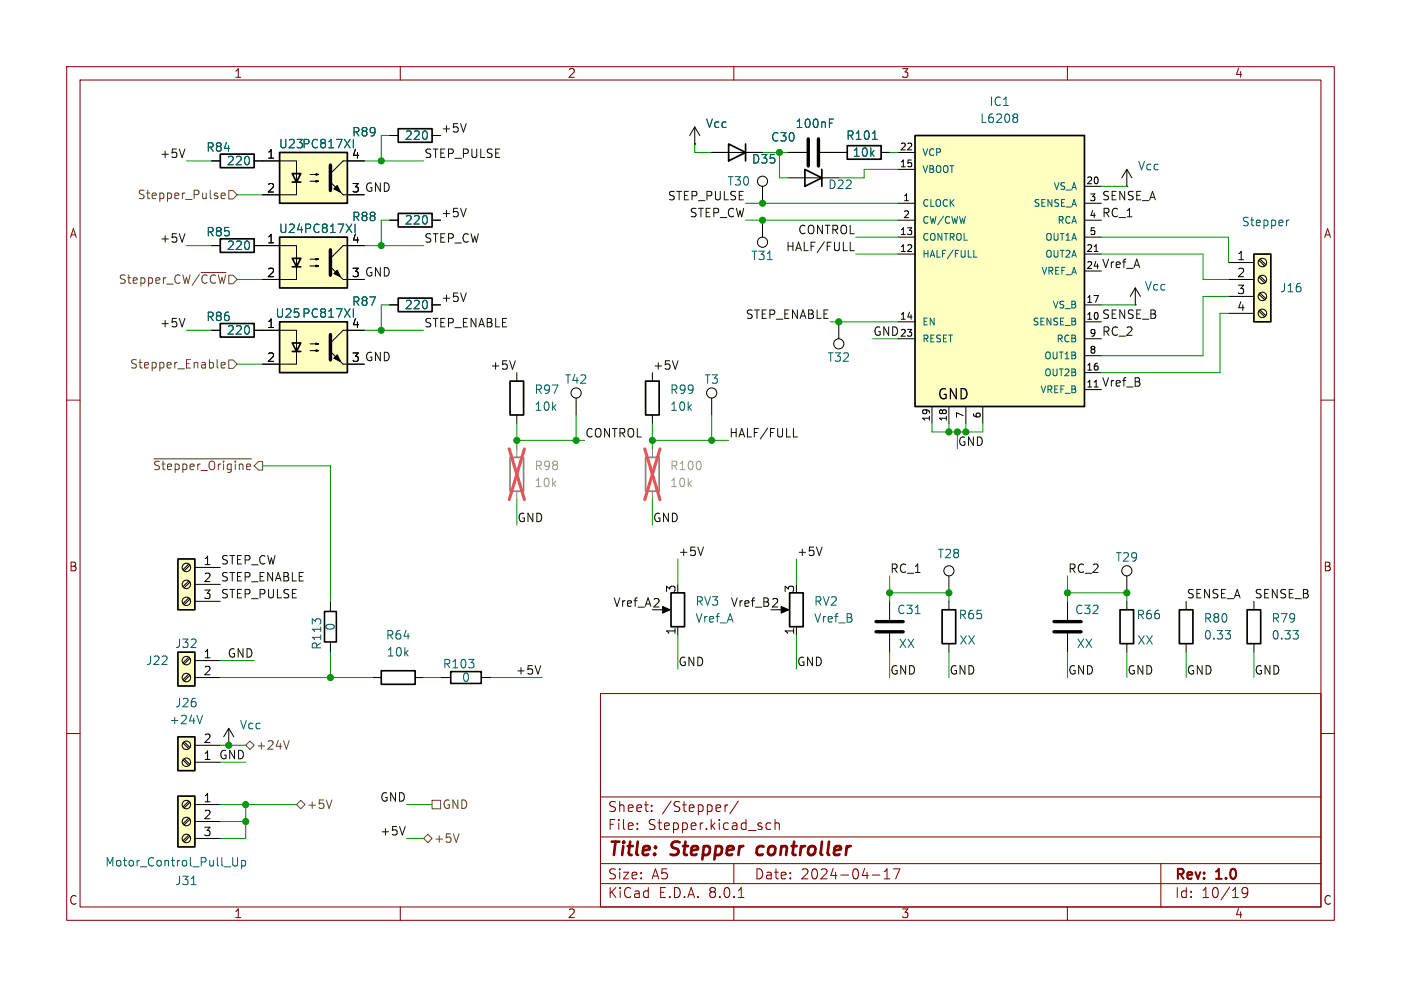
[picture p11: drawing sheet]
<svg xmlns="http://www.w3.org/2000/svg" width="210mm" height="148mm" viewBox="0 0 210 148" stroke-linecap="round" stroke-linejoin="round" font-family="sans-serif">
<g fill="none" stroke="#840000" stroke-width=".15">
<path d="M10 10h190v128h-190zM12 12h186v124h-186zM60 10v2M110 10v2M160 10v2M10 60h2M198 60h2M10 110h2M90 104h108v32h-108zM90 119.5h108M198 110h2M60 136v2"/>
<path d="M90 132.5h108M90 129.5h108M90 125.5h108M95.5 124.2v.2M95.5 123.5v.1M97.7 121.5v.2M97.7 120.8v.1M108.7 120.7v1M109.1 120.7l-.3 .1-.1 .2M110 136v2M110 129.5v3M110.7 120.1l-1.3 1.9"/>
<path d="M110.7 134.6h.8M114.8 124.1l.3 .3 .4-.1M115.5 123.5l-.4-.1-.3 .3M116.2 123.5a.37 .37 0 0 1 .6 .1v.8M116.2 122.9v1.5M130.8 131.2h1.1M132.5 131.8h.9M132.5 130.7l.5-.4v1.5M133.9 130.3h1l-.6 1.5M160 136v2M174 129.5v6.5M187 133.7l-.2 .3-.5-.1-.1-.2v-.3l.1-.2 .5-.1 .2 .1a.99 .99 0 0 1-.4 1.4h-.3"/>
</g>
<path d="M113.6 127.1l-.2 .7 .3 .4" fill="none" stroke="#840000" stroke-width=".4"/>
<g fill="none" stroke="#000" stroke-width=".15">
<path d="M106.7 59.7v2.5"/>
<circle cx="106.7" cy="58.9" r=".76"/>
</g>
<path d="M41.9 48.3h10.2v7.6h-10.2z" fill="#ffffc2"/>
<path d="M33 35.8h5.1v2h-5.1zM41.9 48.3h10.2v7.6h-10.2zM43.8 51.4h1.3l-.7 1.3zM43.8 52.7h1.3" fill="none" stroke="#000" stroke-width=".25"/>
<path d="M31.7 36.8h1.3M38.1 36.8h1.3M39.4 49.5h5v5.1h-5M46.5 52.6h1.3l-.4 .1v-.2l.4 .1M46.5 51.6h1.3l-.4 .1v-.3l.4 .2M51.4 54.6h3.2M54.6 49.5h-3.2l-1.9 1.9" fill="none" stroke="#000" stroke-width=".15"/>
<path d="M50 53.7l.5-.5 .6 1zM49.5 52.7l1.9 1.9z" fill="#000" stroke="#000" stroke-width=".15"/>
<path d="M49.5 50.2v3.8" fill="none" stroke="#000" stroke-width=".51"/>
<path d="M53 46.3v1.3" fill="none" stroke="#006464" stroke-width=".15"/>
<path d="M41.9 22.9h10.2v7.6h-10.2z" fill="#ffffc2"/>
<g fill="none" stroke="#000" stroke-width=".25">
<path d="M59.7 19.3h5.1v2h-5.1zM33 23.1h5.1v2h-5.1zM41.9 22.9h10.2v7.6h-10.2zM43.8 26h1.3l-.7 1.3zM43.8 27.3h1.3M109.2 21.6l2.6 1.3-2.6 1.2zM111.8 21.6v2.5M120.6 25.4l2.6 1.3-2.6 1.2zM123.2 25.4v2.5M127 21.8h5.1v2.1h-5.1zM96.8 57.2h2v5h-2zM100.6 88.9h2v5.1h-2z"/>
<path d="M118.4 88.9h2v5.1h-2z"/>
</g>
<g fill="none" stroke="#000" stroke-width=".15">
<path d="M104.1 19.1l-.7 1.2M104.1 19.1v2.5M104.1 19.1l.8 1.2M31.7 24.1h1.3M38.1 24.1h6.3v5.1h-5M46.5 27.2h1.3l-.4 .1v-.2l.4 .1M46.5 26.2h1.3l-.4 .1v-.3l.4 .2M51.4 29.2h3.2M54.6 24.1h-3.2l-1.9 1.9M58.4 20.3h1.3M64.8 20.3h1.2M104.1 21.6h.1"/>
<path d="M106.7 22.9h7.6M114.3 27.9v2.6M114.3 33v2.6M118.1 26.7h7.6M125.7 22.9h1.3M132.1 22.9h1.2M97.8 55.9v1.3M125.7 48.3v2.5M97.8 62.2v1.3M99.1 91.4h1M101.6 94v1.3M116.8 91.4h1.1"/>
<path d="M119.4 94v1.3"/>
<circle cx="114.3" cy="36.3" r=".76"/>
<circle cx="114.3" cy="27.2" r=".76"/>
<circle cx="125.7" cy="51.6" r=".76"/>
</g>
<path d="M50 28.3l.5-.5 .6 1zM49.5 27.3l1.9 1.9zM99.3 90.9l1.2 .5-1.2 .5zM117.1 90.9l1.1 .5-1.1 .5z" fill="#000" stroke="#000" stroke-width=".15"/>
<path d="M49.5 24.8v3.8" fill="none" stroke="#000" stroke-width=".51"/>
<path d="M53 20.9v1.3M130.8 20.9h.7" fill="none" stroke="#006464" stroke-width=".15"/>
<path d="M96.8 68.6h2v5.1h-2z" fill="none" stroke="#808080" stroke-width=".25"/>
<path d="M97.8 67.3v1.3M97.8 73.7v1.2" fill="none" stroke="#808080" stroke-width=".15"/>
<path d="M96.6 67.3l2.3 7.6M98.9 67.3l-2.3 7.6" fill="none" stroke="#e65255" stroke-width=".46"/>
<path d="M137.2 20.3h25.4v40.7h-25.4z" fill="#ffffc2"/>
<path d="M137.2 20.3h25.4v40.7h-25.4z" fill="none" stroke="#000" stroke-width=".25"/>
<g fill="none" stroke="#000" stroke-width=".15">
<path d="M118.1 22.9h2.8M122.9 22.9h2.8M134.6 30.5h2.6M134.6 38.1h2.6M134.6 35.6h2.6M134.6 25.4h2.6M134.6 33h2.6M134.6 22.9h2.6M162.6 30.5h2.5M162.6 38.1h2.5M162.6 35.6h2.5M162.6 33h2.5"/>
<path d="M162.6 27.9h2.5M164 37.7h.6M168.9 27.9h.1M168.9 25.4l-.8 1.3M168.9 25.4v2.5M168.9 25.4l.8 1.3M134.6 48.3h2.6M134.6 50.8h2.6M162.6 48.3h2.5M162.6 58.4h2.5M162.6 55.9h2.5M162.6 45.7h2.5"/>
<path d="M162.6 50.8h2.5M162.6 40.6h2.5M162.6 53.3h2.5M164 58h.6M170.2 45.7h.1M170.2 43.2l-.8 1.3M170.2 43.2v2.5M170.2 43.2l.7 1.3M139.7 61v2.5M142.2 61v2.5M144.8 61v2.5M147.3 61v2.5"/>
</g>
<path d="M124.3 18.5h.4M124.3 17.9h.6M152.1 17.1h.2l.3 .2-.3 .3M152.1 17.6h.2M152.3 17.6l.3 .3v.2l-.2 .2-.3 .1M146 38.6h.5" fill="none" stroke="#006464" stroke-width=".15"/>
<path d="M121.2 20.8v4.1M122.7 20.8v4.1" fill="none" stroke="#000" stroke-width=".51"/>
<path d="M26.7 110.5h2.5v5.1h-2.5z" fill="#ffffc2"/>
<path d="M141.2 91.4h2.1v5.1h-2.1zM167.9 91.4h2v5.1h-2zM176.8 91.4h2v5.1h-2zM186.9 91.4h2.1v5.1h-2.1zM26.7 110.5h2.5v5.1h-2.5z" fill="none" stroke="#000" stroke-width=".25"/>
<g fill="none" stroke="#000" stroke-width=".15">
<path d="M133.3 90.2v2.8M133.3 95v2.8M142.2 90.2v1.2M142.2 96.5v1.3M160 90.2v2.8M160 95v2.8M168.9 90.2v1.2M168.9 96.5v1.3M177.8 90.2v1.2M177.8 96.5v1.3M188 90.2v1.2M188 96.5v1.3"/>
<path d="M27.4 111.4l.9 .9M27.4 114l.9 .8M27.6 111.3l.9 .8M27.6 113.8l.9 .8M29.2 114.3h3.8M29.2 111.8h3.8"/>
<circle cx="27.9" cy="114.3" r=".63"/>
<circle cx="27.9" cy="111.8" r=".63"/>
</g>
<path d="M137.2 92h.7M183.7 94.6h.7l-.4 .4M184.3 95.1l.1 .2-.1 .5M193.8 94.6h.8l-.4 .4M194.5 95.1l.1 .2-.1 .5M30.4 107.3l-.5 1.2" fill="none" stroke="#006464" stroke-width=".15"/>
<path d="M131.3 94.7h4.1M131.3 93.2h4.1M158 94.7h4.1M158 93.2h4.1" fill="none" stroke="#000" stroke-width=".51"/>
<path d="M26.7 97.8h2.5v5.1h-2.5z" fill="#ffffc2"/>
<path d="M26.7 97.8h2.5v5.1h-2.5z" fill="none" stroke="#000" stroke-width=".25"/>
<g fill="none" stroke="#000" stroke-width=".15">
<path d="M28.3 98.6l-.9 .8M28.5 98.7l-.9 .9M29.2 99.1h3.8M28.3 101.1l-.9 .8M28.5 101.3l-.9 .8M29.2 101.6h3.8"/>
<circle cx="27.9" cy="99.1" r=".63"/>
<circle cx="27.9" cy="101.6" r=".63"/>
</g>
<path d="M26.7 83.8h2.5v7.6h-2.5z" fill="#ffffc2"/>
<path d="M26.7 83.8h2.5v7.6h-2.5z" fill="none" stroke="#000" stroke-width=".25"/>
<g fill="none" stroke="#000" stroke-width=".15">
<path d="M28.3 89.7l-.9 .8M28.3 87.1l-.9 .9M28.3 84.6l-.9 .8M28.5 89.8l-.9 .9M28.5 87.3l-.9 .8M28.5 84.8l-.9 .8M29.2 85.1h3.8M29.2 87.6h3.8M29.2 90.2h3.8M49.5 90.2v1.5M49.5 96.3v1.5"/>
<circle cx="27.9" cy="90.2" r=".63"/>
<circle cx="27.9" cy="87.6" r=".63"/>
<circle cx="27.9" cy="85.1" r=".63"/>
</g>
<path d="M48.6 91.7h1.8v4.6h-1.8z" fill="none" stroke="#000" stroke-width=".24"/>
<path d="M41.9 35.6h10.2v7.6h-10.2z" fill="#ffffc2"/>
<path d="M41.9 35.6h10.2v7.6h-10.2zM43.8 38.7h1.3l-.7 1.3zM43.8 40h1.3" fill="none" stroke="#000" stroke-width=".25"/>
<path d="M39.4 36.8h5v5.1h-5M46.5 39.9h1.3l-.4 .1v-.2l.4 .1M46.5 38.9h1.3l-.4 .1v-.3l.4 .2M54.6 36.8h-3.2l-1.9 1.9M51.4 41.9h3.2M34.3 111.8h.1M34.3 109.2l-.8 1.3M34.3 109.2v2.6M34.3 109.2l.8 1.3" fill="none" stroke="#000" stroke-width=".15"/>
<path d="M50 41l.5-.5 .6 1zM49.5 40l1.9 1.9z" fill="#000" stroke="#000" stroke-width=".15"/>
<path d="M49.5 37.5v3.8" fill="none" stroke="#000" stroke-width=".51"/>
<path d="M53.2 33.6v1.3" fill="none" stroke="#006464" stroke-width=".15"/>
<path d="M26.7 119.4h2.5v7.6h-2.5z" fill="#ffffc2"/>
<path d="M59.7 32h5.1v2h-5.1zM33 48.5h5.1v2h-5.1zM59.7 44.7h5.1v2h-5.1zM76.5 57.2h2v5h-2zM26.7 119.4h2.5v7.6h-2.5zM57.1 100.6h5.1v2h-5.1z" fill="none" stroke="#000" stroke-width=".25"/>
<g fill="none" stroke="#000" stroke-width=".15">
<path d="M58.4 33h1.3M64.8 33h1.2M31.7 49.5h1.3M38.1 49.5h1.3M58.4 45.7h1.3M64.8 45.7h1.2M77.5 55.9v1.3M86.4 59.7v2.5M77.5 62.2v1.3M142.2 86.4v2.5M168.9 86.4v2.5M55.9 101.6h1.2"/>
<path d="M62.2 101.6h1.3M66 101.6h1.5M72.2 101.6h1.5M28.3 125.2l-.9 .9M28.3 122.7l-.9 .8M28.3 120.1l-.9 .9M28.5 125.4l-.9 .8M28.5 122.9l-.9 .8M28.5 120.3l-.9 .9M29.2 120.7h3.8M29.2 123.2h3.8M29.2 125.7h3.8"/>
<circle cx="86.4" cy="58.9" r=".76"/>
<circle cx="142.2" cy="85.6" r=".76"/>
<circle cx="168.9" cy="85.6" r=".76"/>
<circle cx="27.9" cy="120.6" r=".63"/>
<circle cx="27.9" cy="125.7" r=".63"/>
<circle cx="27.9" cy="123.2" r=".63"/>
</g>
<path d="M28.7 132.7h.7M34.9 128.6v1l.2 .3 .4-.1 .1-.2v-1M36.2 129.1l.4-.1 .2 .3v.3l-.1 .2h-.5M36.2 129v1.3" fill="none" stroke="#006464" stroke-width=".15"/>
<path d="M67.6 100.7h4.5v1.8h-4.5z" fill="none" stroke="#000" stroke-width=".24"/>
<path d="M76.5 68.6h2v5.1h-2z" fill="none" stroke="#808080" stroke-width=".25"/>
<path d="M77.5 67.3v1.3M77.5 73.7v1.2" fill="none" stroke="#808080" stroke-width=".15"/>
<path d="M76.3 67.3l2.3 7.6M78.6 67.3l-2.3 7.6" fill="none" stroke="#e65255" stroke-width=".46"/>
<path d="M188 38.1h2.5v10.2h-2.5z" fill="#ffffc2"/>
<path d="M188 38.1h2.5v10.2h-2.5z" fill="none" stroke="#000" stroke-width=".25"/>
<g fill="none" stroke="#000" stroke-width=".15">
<path d="M31.7 24.1h1.3M31.7 36.8h1.3M38.1 24.1h3.8M38.1 36.8h3.8M39.4 29.2h2.5M52.1 24.1h2.5M52.1 36.8h2.5M52.1 29.2h2.5M58.4 20.3h1.3M58.4 33h1.3M64.8 20.3h1.2M64.8 33h1.2"/>
<path d="M104.1 21.6h.1M106.7 22.9h2.5M111.8 22.9h2.5M118.1 22.9h2.8M122.9 22.9h4.1M132.1 22.9h1.2M184.1 39.4h3.9M188.7 39l.9 .9M188.9 38.9l.8 .8M31.7 49.5h1.3M38.1 49.5h3.8M39.4 41.9h2.5"/>
<path d="M39.4 54.6h2.5M52.1 41.9h2.5M52.1 49.5h2.5M52.1 54.6h2.5M58.4 45.7h1.3M64.8 45.7h1.2M184.1 41.9h3.9M184.1 44.5h3.9M184.1 47h3.9M188.7 46.7l.9 .8M188.7 44.1l.9 .9M188.7 41.6l.9 .8"/>
<path d="M188.9 46.5l.8 .8M188.9 43.9l.8 .9M188.9 41.4l.8 .8"/>
<circle cx="189.2" cy="39.4" r=".63"/>
<circle cx="189.2" cy="41.9" r=".63"/>
<circle cx="189.2" cy="47" r=".63"/>
<circle cx="189.2" cy="44.4" r=".63"/>
</g>
<path d="M124.3 18.5h.4M124.3 17.9h.6M53 20.9v1.3M53.2 33.6v1.3M130.8 20.9h.7M192.9 33v.9M193.2 33l-.2 .1-.1 .1M53 46.3v1.3" fill="none" stroke="#006464" stroke-width=".15"/>
<g fill="none" stroke="#725600" stroke-width=".15">
<path d="M33.2 29.4l.6-.2-.1-.2-.4-.1-.1 .2v.6h.5M34.3 28.6h.6l.7 .6-.7 .6h-.6zM30.1 40.9h3.8M32.6 55.1l.1 .1M33.2 54.8l.6-.2-.1-.2-.4-.1-.1 .2v.6h.5M34.3 54h.6l.7 .6-.7 .6h-.6zM34.3 41.3h.6l.7 .6-.7 .6h-.6zM23.1 68.8h14.6M38.7 69.2h.7v1.3h-.7l-.6-.6zM37.5 111.1l.6 .7-.6 .6-.7-.6zM43.3 111.1l-.4 1.2M49.8 120l-.5 1.2"/>
<path d="M44.4 120.7l.7-.7 .6 .7-.6 .6zM63.5 125.7l.6-.6 .7 .6-.7 .7zM64.8 120h1.2v1.3h-1.2zM68.8 125l-.4 1.3"/>
</g>
<g fill="none" stroke="#0f0f0f" stroke-width=".15">
<path d="M69.9 18.5l-.4 1.3M27.7 35l-.4 1.3M27.7 22.3l-.4 1.3M69.9 31.2l-.4 1.3M127.4 37.6h.6M27.7 47.7l-.4 1.3M69.9 43.9l-.4 1.3M77.2 54.1l-.4 1.3M101.6 54.1l-.4 1.3M118.9 65.5h.6M81.1 99.8l-.5 1.3M105.4 82l-.4 1.3"/>
<path d="M123.2 82l-.4 1.3M60.7 123.9l-.4 1.3"/>
</g>
<g fill="none" stroke="#009600" stroke-width=".15">
<path d="M27.9 36.8h3.8M27.9 24.1h3.8M35.6 29.2h3.8M54.6 36.8h8.9M54.6 24.1h8.9M58.4 33h-1.3v3.8M58.4 20.3h-1.3v3.8M104.1 21.6v1.3h2.6M111.8 33h22.8M111.8 30.5h22.8M114.3 22.9h3.8M116.8 22.9v3.8h1.3"/>
<path d="M128.3 38.1h6.3M128.3 35.6h6.3M133.3 22.9h1.3M134.6 25.4h-5.1v1.3h-3.8M165.1 38.1h15.2v3.8h3.8M165.1 35.6h19v3.8M165.1 27.9h3.8M27.9 49.5h3.8M35.6 54.6h3.8M35.6 41.9h3.8M54.6 49.5h8.9M58.4 45.7h-1.3v3.8"/>
<path d="M124.5 48.3h10.1M130.8 50.8h3.8M165.1 45.7h5.1M184.1 44.5h-3.8v8.8h-15.2M184.1 47h-1.2v8.9h-17.8M39.4 69.9h10.1v20.3M77.5 66h10.1M77.5 63.5v3.8M77.5 74.9v3.8M86.4 62.2v3.8M97.8 66h11.4M97.8 63.5v3.8"/>
<path d="M97.8 74.9v3.8M106.7 62.2v3.8M139.7 63.5v1.3h7.6v-1.3M142.2 63.5v1.3M143.5 64.8v2.5M144.8 63.5v1.3M33 99.1h5.1M49.5 97.8v3.8M101.6 83.8v3.8M101.6 95.3v5M119.4 83.8v3.8M119.4 95.3v5"/>
<path d="M133.3 86.4v3.8M133.3 97.8v3.8M133.3 88.9h8.9v1.3M142.2 97.8v3.8M160 86.4v3.8M160 97.8v3.8M160 88.9h8.9v1.3M168.9 97.8v3.8M177.8 97.8v3.8M188 97.8v3.8M33 101.6h22.9M33 111.8h3.8"/>
<path d="M33 114.3h3.8M63.5 101.6h2.5M73.7 101.6h7.6M33 120.7h11.4M33 123.2h3.8M36.8 120.7v5h-3.8M61 120.7h3.8M61 125.7h2.5"/>
</g>
<g fill="#009600" stroke="#009600" stroke-width=".15">
<circle cx="86.4" cy="66" r=".46"/>
<circle cx="97.8" cy="66" r=".46"/>
<circle cx="77.5" cy="66" r=".46"/>
<circle cx="114.3" cy="33" r=".46"/>
<circle cx="144.8" cy="64.8" r=".46"/>
<circle cx="114.3" cy="30.5" r=".46"/>
<circle cx="125.7" cy="48.3" r=".46"/>
<circle cx="116.8" cy="22.9" r=".46"/>
<circle cx="106.7" cy="66" r=".46"/>
<circle cx="57.1" cy="36.8" r=".46"/>
<circle cx="57.1" cy="49.5" r=".46"/>
<circle cx="57.1" cy="24.1" r=".46"/>
<circle cx="133.3" cy="88.9" r=".46"/>
<circle cx="143.5" cy="64.8" r=".46"/>
<circle cx="142.2" cy="64.8" r=".46"/>
<circle cx="142.2" cy="88.9" r=".46"/>
<circle cx="36.8" cy="120.7" r=".46"/>
<circle cx="36.8" cy="123.2" r=".46"/>
<circle cx="34.3" cy="111.8" r=".46"/>
<circle cx="49.5" cy="101.6" r=".46"/>
<circle cx="168.9" cy="88.9" r=".46"/>
<circle cx="160" cy="88.9" r=".46"/>
</g>
<g font-size="2.8" fill="#840000">
<text x="91" y="128.9">Title:</text>
<text x="100.7" y="128.9">Stepper</text>
<text x="114.3" y="128.9">controller</text>
</g>
<text font-size="2.1" x="140.4" y="60.2">GND</text>
<g font-size="2.1" fill="#840000">
<text x="91" y="124.7">File:</text>
<text x="91" y="122">Sheet:</text>
<text x="97.1" y="124.7">Stepper.kicad_sch</text>
<text x="99.2" y="122">/Stepper/</text>
<text x="91" y="134.9">KiCad</text>
<text x="91" y="132.1">Size:</text>
<text x="97.7" y="132.1">A5</text>
<text x="98.7" y="134.9">E.D.A.</text>
<text x="106.3" y="134.9">8.0.1</text>
<text x="113" y="132.1">Date:</text>
<text x="120" y="132.1">2024-04-17</text>
<text x="176" y="132.3">Rev:</text>
<text x="176" y="134.9">Id:</text>
<text x="180.1" y="134.9">10/19</text>
<text x="182.4" y="132.3">1.0</text>
</g>
<g font-size="1.8" fill="#840000">
<text x="35" y="11.9">1</text>
<text x="85" y="11.9">2</text>
<text x="135" y="11.9">3</text>
<text x="185" y="11.9">4</text>
<text x="10.3" y="35.9">A</text>
<text x="198.4" y="35.9">A</text>
<text x="10.3" y="85.9">B</text>
<text x="198.3" y="85.9">B</text>
<text x="10.3" y="135.9">C</text>
<text x="35" y="137.9">1</text>
<text x="85" y="137.9">2</text>
<text x="135" y="137.9">3</text>
<text x="185" y="137.9">4</text>
<text x="198.3" y="135.9">C</text>
</g>
<g font-size="1.8" fill="#006464">
<text x="148.2" y="16.1">IC1</text>
<text x="30.8" y="23">R84</text>
<text x="41.7" y="22.5">U23PC817XI</text>
<text x="52.7" y="20.7">R89</text>
<text x="60.6" y="21.2">220</text>
<text x="105.7" y="19.4">Vcc</text>
<text x="115.5" y="21.4">C30</text>
<text x="119.1" y="19.4">100nF</text>
<text x="126.7" y="21.2">R101</text>
<text x="127.7" y="23.7">10k</text>
<text x="146.8" y="18.6">L6208</text>
<text x="33.9" y="25">220</text>
<text x="108.9" y="28">T30</text>
<text x="112.6" y="24.7">D35</text>
<text x="124" y="28.5">D22</text>
<text x="170.5" y="25.8">Vcc</text>
<text x="30.8" y="35.7">R85</text>
<text x="41.7" y="35.2">U24 PC817XI</text>
<text x="52.7" y="33.4">R88</text>
<text x="60.6" y="33.9">220</text>
<text x="186" y="34.1">Stepper</text>
<text x="33.9" y="37.7">220</text>
<text x="112.5" y="39.2">T31</text>
<text x="41.2" y="47.9">U25 PC817XI</text>
<text x="52.7" y="46.1">R87</text>
<text x="60.6" y="46.6">220</text>
<text x="171.5" y="43.8">Vcc</text>
<text x="191.8" y="44">J16</text>
<text x="30.8" y="48.4">R86</text>
<text x="33.9" y="50.4">220</text>
<text x="80" y="59.3">R97</text>
<text x="84.6" y="57.8">T42</text>
<text x="100.3" y="59.3">R99</text>
<text x="105.5" y="57.8">T3</text>
<text x="123.9" y="54.5">T32</text>
<text x="80" y="61.8">10k</text>
<text x="100.3" y="61.8">10k</text>
<text x="140.4" y="83.9">T28</text>
<text x="167.1" y="84.4">T29</text>
<text x="50.4" y="94.7" transform="rotate(-90 50.4 94.7)">0</text>
<text x="104.1" y="91">RV3</text>
<text x="104.1" y="93.6">Vref_A</text>
<text x="121.9" y="91">RV2</text>
<text x="121.9" y="93.6">Vref_B</text>
<text x="134.4" y="92.3">C31</text>
<text x="143.6" y="93.1">R65</text>
<text x="161" y="92.3">C32</text>
<text x="170.3" y="93.1">R66</text>
<text x="180.3" y="93.6">R80</text>
<text x="190.5" y="93.6">R79</text>
<text x="21.8" y="99.9">J22</text>
<text x="26.1" y="97.4">J32</text>
<text x="48.4" y="97.5" transform="rotate(-90 48.4 97.5)">R113</text>
<text x="57.7" y="96.1">R64</text>
<text x="57.9" y="98.7">10k</text>
<text x="66.3" y="100.4">R103</text>
<text x="134.6" y="97.4">XX</text>
<text x="143.7" y="96.9">XX</text>
<text x="161.3" y="97.4">XX</text>
<text x="170.4" y="96.9">XX</text>
<text x="180.3" y="96.1">0.33</text>
<text x="190.5" y="96.1">0.33</text>
<text x="26.1" y="106.3">J26</text>
<text x="69.1" y="102.5">0</text>
<text x="25.3" y="108.8">+24V</text>
<text x="35.9" y="109.6">Vcc</text>
<text x="15.7" y="130.1">Motor_Control_Pull_Up</text>
<text x="26.1" y="132.9">J31</text>
</g>
<g font-size="1.8" fill="#0f0f0f">
<text x="23.9" y="23.8">+5V</text>
<text x="63.5" y="23.8">STEP_PULSE</text>
<text x="66" y="20">+5V</text>
<text x="52.6" y="29">3 GND</text>
<text x="66" y="32.7">+5V</text>
<text x="100" y="30.1">STEP_PULSE</text>
<text x="103.3" y="32.7">STEP_CW</text>
<text x="119.5" y="35.2">CONTROL</text>
<text x="165.1" y="30.1">SENSE_A</text>
<text x="165.1" y="32.7">RC_1</text>
<text x="23.9" y="36.5">+5V</text>
<text x="52.6" y="41.7">3 GND</text>
<text x="63.5" y="36.5">STEP_CW</text>
<text x="117.7" y="37.8">HALF/FULL</text>
<text x="165.1" y="40.3">Vref_A</text>
<text x="66" y="45.4">+5V</text>
<text x="111.7" y="47.9">STEP_ENABLE</text>
<text x="165.1" y="47.9">SENSE_B</text>
<text x="23.9" y="49.2">+5V</text>
<text x="63.5" y="49.2">STEP_ENABLE</text>
<text x="130.8" y="50.5">GND</text>
<text x="165.1" y="50.5">RC_2</text>
<text x="52.6" y="54.4">3 GND</text>
<text x="73.4" y="55.5">+5V</text>
<text x="97.8" y="55.5">+5V</text>
<text x="165.1" y="58.1">Vref_B</text>
<text x="87.6" y="65.7">CONTROL</text>
<text x="109.2" y="65.7">HALF/FULL</text>
<text x="143.5" y="67">GND</text>
<text x="77.5" y="78.4">GND</text>
<text x="97.8" y="78.4">GND</text>
<text x="101.6" y="83.5">+5V</text>
<text x="119.4" y="83.5">+5V</text>
<text x="33" y="89.8">STEP_PULSE</text>
<text x="33" y="87.3">STEP_ENABLE</text>
<text x="33" y="84.7">STEP_CW</text>
<text x="133.3" y="86">RC_1</text>
<text x="160" y="86">RC_2</text>
<text x="177.8" y="89.8">SENSE_A</text>
<text x="188" y="89.8">SENSE_B</text>
<text x="91.8" y="91.1">Vref_A 2</text>
<text x="109.4" y="91.1">Vref_B 2</text>
<text x="34" y="98.7">GND</text>
<text x="77.2" y="101.3">+5V</text>
<text x="101.6" y="100">GND</text>
<text x="119.4" y="100">GND</text>
<text x="133.3" y="101.3">GND</text>
<text x="142.2" y="101.3">GND</text>
<text x="160" y="101.3">GND</text>
<text x="168.9" y="101.3">GND</text>
<text x="177.8" y="101.3">GND</text>
<text x="188" y="101.3">GND</text>
<text x="32.8" y="114">GND</text>
<text x="56.9" y="125.4">+5V</text>
<text x="56.9" y="120.3">GND</text>
</g>
<g font-size="1.8">
<text x="39.9" y="23.9">1</text>
<text x="52.6" y="23.9">4</text>
<text x="39.9" y="29">2</text>
<text x="52.6" y="29">3</text>
<text x="39.9" y="36.6">1</text>
<text x="39.9" y="41.7">2</text>
<text x="52.6" y="36.6">4</text>
<text x="52.6" y="41.7">3</text>
<text x="185.3" y="39.1">1</text>
<text x="185.3" y="41.7">2</text>
<text x="185.3" y="44.2">3</text>
<text x="185.3" y="46.7">4</text>
<text x="39.9" y="49.3">1</text>
<text x="52.6" y="49.3">4</text>
<text x="39.9" y="54.4">2</text>
<text x="52.6" y="54.4">3</text>
<text x="30.4" y="84.8">1</text>
<text x="30.4" y="87.4">2</text>
<text x="30.4" y="89.9">3</text>
<text x="101.3" y="89" transform="rotate(-90 101.3 89)">3</text>
<text x="119.1" y="89" transform="rotate(-90 119.1 89)">3</text>
<text x="101.3" y="95.3" transform="rotate(-90 101.3 95.3)">1</text>
<text x="119.1" y="95.3" transform="rotate(-90 119.1 95.3)">1</text>
<text x="30.4" y="98.8">1</text>
<text x="30.4" y="101.3">2</text>
<text x="30.4" y="111.5">2</text>
<text x="30.4" y="114">1</text>
<text x="30.4" y="120.4">1</text>
<text x="30.4" y="122.9">2</text>
<text x="30.4" y="125.5">3</text>
</g>
<g font-size="1.8" fill="#725600">
<text x="20.5" y="30.1">Stepper_Pulse</text>
<text x="17.7" y="42.8">Stepper_CW/~{CCW}</text>
<text x="19.4" y="55.5">Stepper_Enable</text>
<text x="22.8" y="70.7">~{Stepper_Origine}</text>
<text x="38.3" y="112.6">+24V</text>
<text x="45.9" y="121.5">+5V</text>
<text x="66.2" y="121.5">GND</text>
<text x="65" y="126.6">+5V</text>
</g>
<g font-size="1.8" fill="#989898">
<text x="80" y="70.7">R98</text>
<text x="100.3" y="70.7">R100</text>
<text x="80" y="73.3">10k</text>
<text x="100.3" y="73.3">10k</text>
</g>
<g font-size="1.4">
<text x="134.8" y="22.6">22</text>
<text x="134.8" y="25.1">15</text>
<text x="162.7" y="27.7">20</text>
<text x="134.8" y="35.3">13</text>
<text x="135.3" y="30.2">1</text>
<text x="135.3" y="32.8">2</text>
<text x="163.2" y="30.2">3</text>
<text x="163.2" y="32.8">4</text>
<text x="163.2" y="35.3">5</text>
<text x="134.8" y="37.8">12</text>
<text x="162.7" y="37.8">21</text>
<text x="162.7" y="40.4">24</text>
<text x="162.7" y="45.5">17</text>
<text x="134.8" y="48">14</text>
<text x="162.7" y="48">10</text>
<text x="163.2" y="53.1">8</text>
<text x="163.2" y="50.5">9</text>
<text x="162.7" y="58.2">11</text>
<text x="162.7" y="55.6">16</text>
<text x="139.4" y="63.3" transform="rotate(-90 139.4 63.3)">19</text>
<text x="142" y="63.3" transform="rotate(-90 142 63.3)">18</text>
<text x="144.5" y="62.8" transform="rotate(-90 144.5 62.8)">7</text>
<text x="147.1" y="62.8" transform="rotate(-90 147.1 62.8)">6</text>
</g>
<g font-size="1.4" fill="#006464">
<text x="138.2" y="23.6">VCP</text>
<text x="138.2" y="26.1">VBOOT</text>
<text x="157.8" y="28.7">VS_A</text>
<text x="138.2" y="31.2">CLOCK</text>
<text x="138.2" y="33.8">CW/CWW</text>
<text x="154.8" y="31.2">SENSE_A</text>
<text x="158.4" y="33.8">RCA</text>
<text x="138.2" y="38.8">HALF/FULL</text>
<text x="138.2" y="36.3">CONTROL</text>
<text x="156" y="41.4">VREF_A</text>
<text x="156.5" y="38.8">OUT2A</text>
<text x="156.5" y="36.3">OUT1A</text>
<text x="157.7" y="46.5">VS_B</text>
<text x="138.2" y="49">EN</text>
<text x="138.2" y="51.5">RESET</text>
<text x="154.7" y="49">SENSE_B</text>
<text x="158.2" y="51.5">RCB</text>
<text x="155.8" y="59.2">VREF_B</text>
<text x="156.4" y="56.6">OUT2B</text>
<text x="156.4" y="54.1">OUT1B</text>
</g>
<text font-size="1.4" fill="#0f0f0f" x="134.8" y="50.5">23</text>
</svg>
